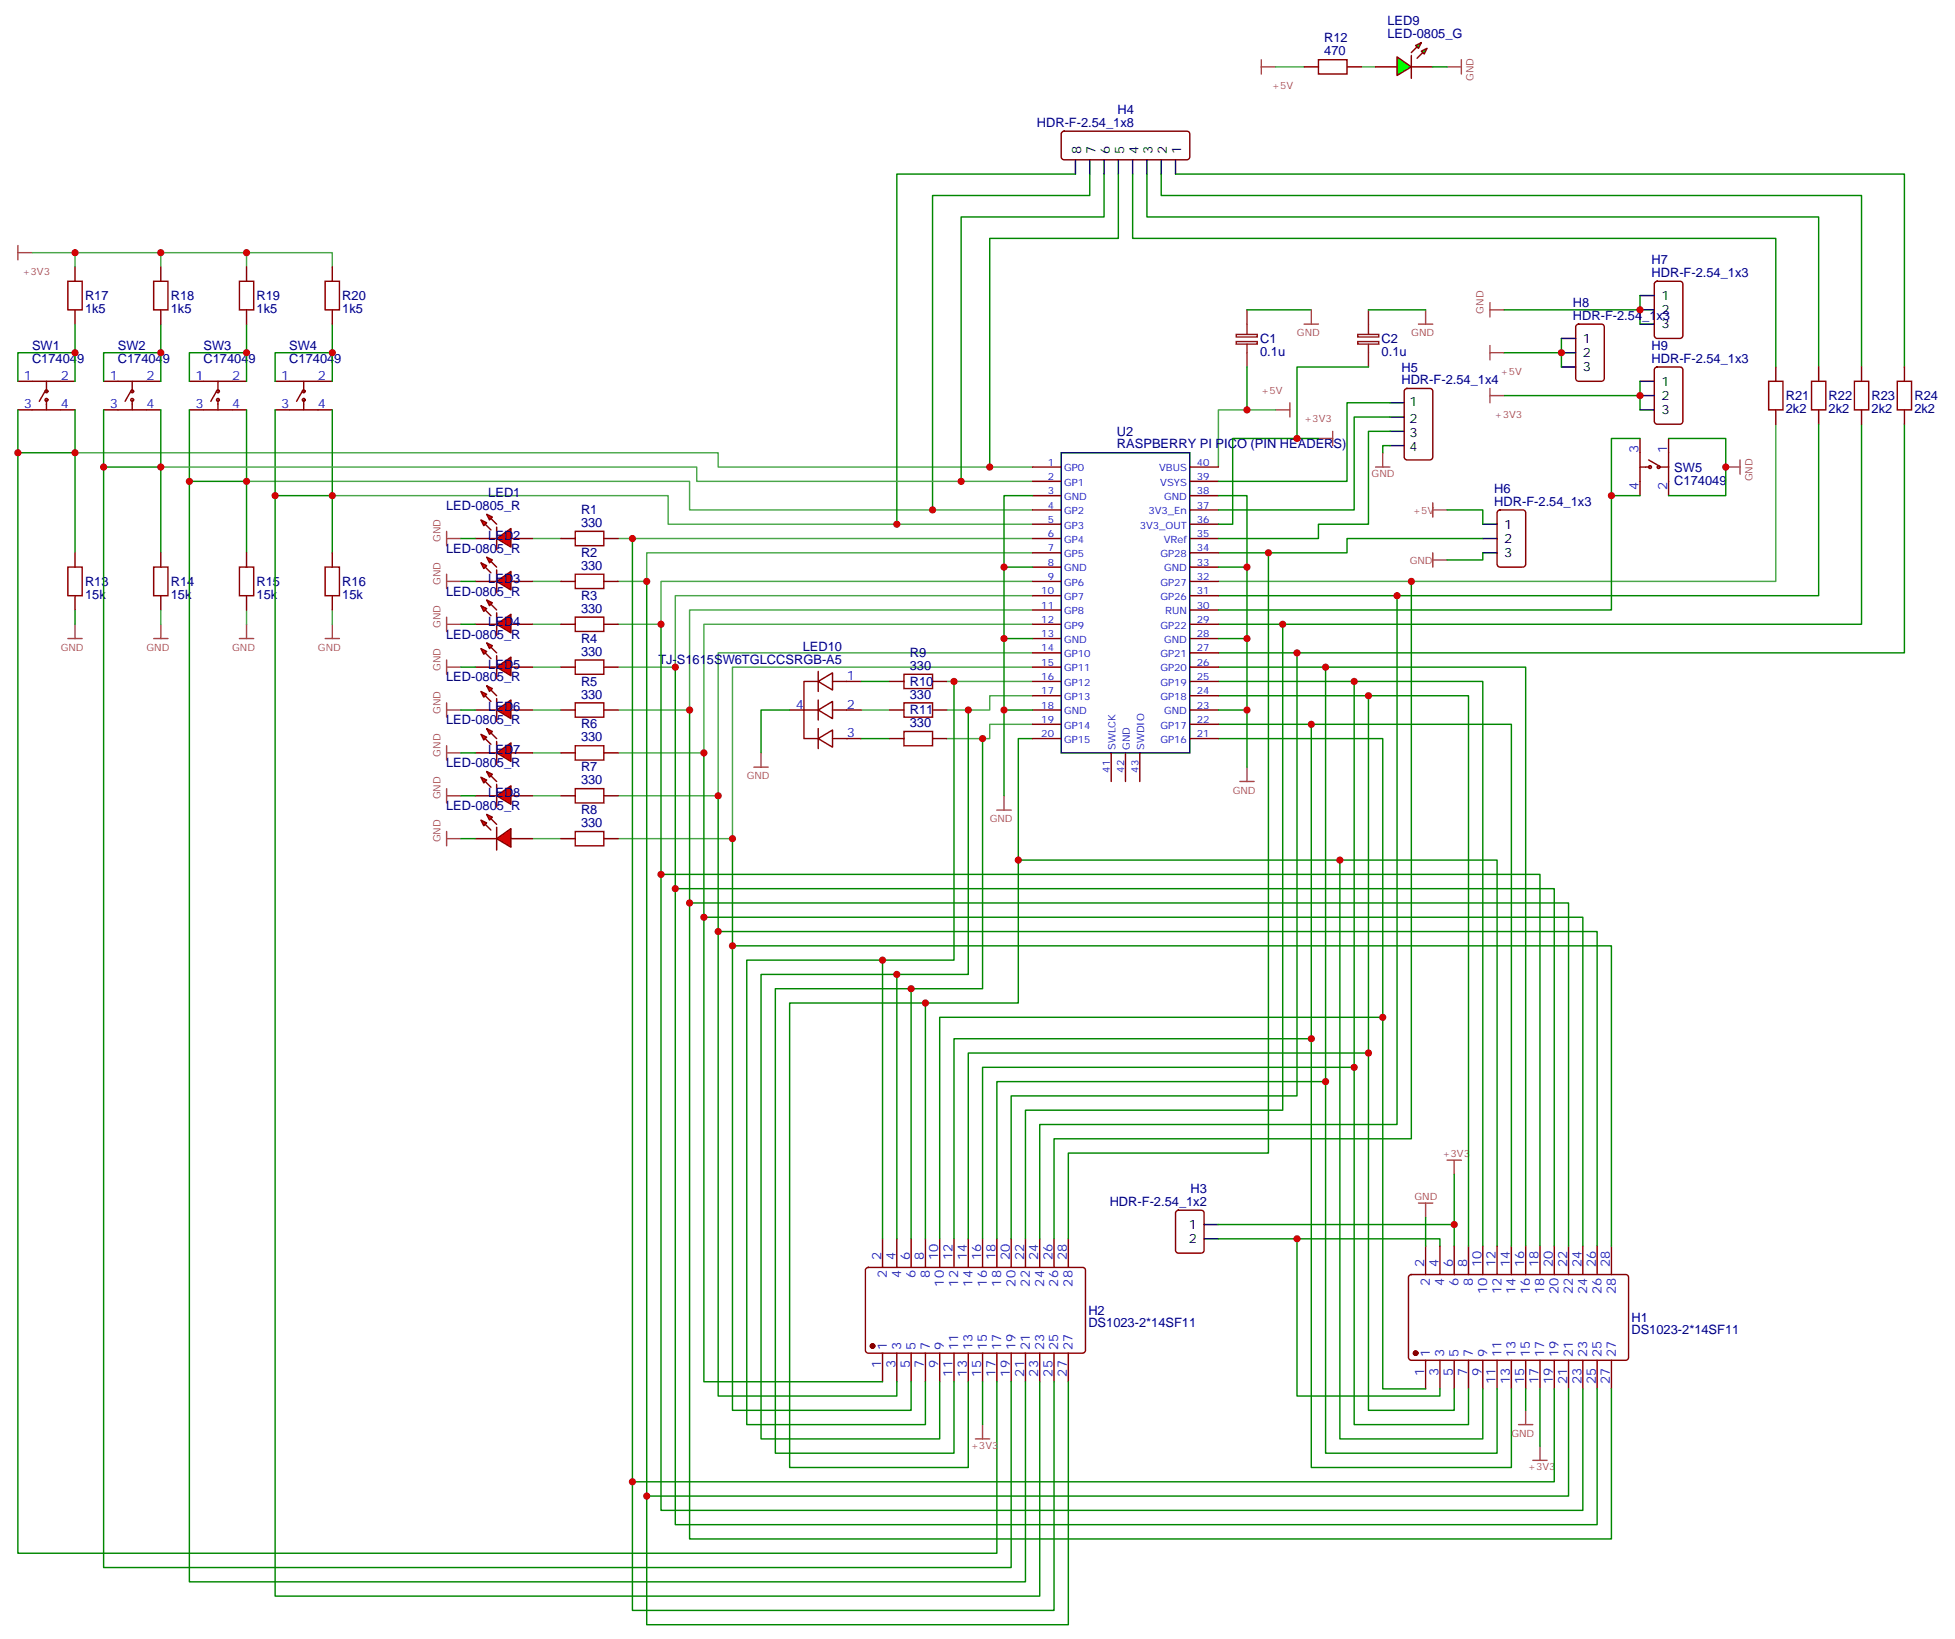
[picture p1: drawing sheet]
<svg xmlns="http://www.w3.org/2000/svg" width="483mm" height="405mm" viewBox="0 0 483 405" stroke-linecap="round" stroke-linejoin="round" font-family="sans-serif">
<g fill="none" stroke="#a64a4a" stroke-width=".35">
<path d="M311.3 16.5h3.6M311.3 14.7v3.6M357.2 16.5h3.5M360.7 14.7v3.6M4.4 62.4h3.5M4.4 60.6v3.5M367.8 76.5h3.5M367.8 74.7v3.5M318.4 99.4v3.5M367.8 85.3v3.5M367.8 95.9v3.5M367.8 87.1h3.5"/>
<path d="M367.8 97.6h3.5M314.9 101.2h3.5M325.4 108.2h3.6M329 106.5v3.5M426 115.3h3.5M429.5 113.5v3.6M110.2 132.9h3.6M110.2 131.2v3.5M353.7 125.9h3.5M353.7 124.1v3.5M353.7 136.5v3.5M353.7 138.2h3.5"/>
<path d="M16.8 157.6h3.5M18.5 154.1v3.5M37.9 157.6h3.6M39.7 154.1v3.5M59.1 157.6h3.5M60.9 154.1v3.5M80.3 157.6h3.5M82 154.1v3.5M110.2 141.7v3.6M110.2 152.3v3.6M110.2 143.5h3.6M110.2 154.1h3.6"/>
<path d="M110.2 162.9v3.5M110.2 173.5v3.5M110.2 164.7h3.6M110.2 175.3h3.6M110.2 184.1v3.5M110.2 194.7v3.5M110.2 185.8h3.6M110.2 196.4h3.6M186.1 189.4h3.5M187.9 185.8v3.6M306 192.9h3.6M307.8 189.4v3.5"/>
<path d="M110.2 205.2v3.6M110.2 207h3.6M350.1 297h3.6M351.9 297v3.5"/>
</g>
<g fill="none" stroke="#4aa64a" stroke-width=".35">
<path d="M314.9 16.5h7M336 16.5h3.5M7.9 62.4h74.1v3.5M18.5 62.4v3.5M39.7 62.4v3.5M60.9 62.4v3.5M18.5 111.8h158.8v3.5h77.6M60.9 118.8h109.3v7.1h84.7M314.9 101.2h-14.2v14.1M438.3 104.7v38.8h-137.6M82 122.3h82.9v7.1h90M131.4 132.9h7.1"/>
<path d="M152.6 132.9h102.3M254.9 136.5h-95.3v7h-7M39.7 150.6v3.5M60.9 150.6v3.5M82 150.6v3.5M131.4 143.5h7.1M131.4 154.1h7.1M254.9 143.5h-91.7v10.6h-10.6M254.9 147h-88.2v17.7h-14.1M254.9 150.6h-84.7v24.7h-17.6M254.9 154.1h-81.2v31.7h-21.1M131.4 164.7h7.1"/>
<path d="M131.4 175.3h7.1M212.5 175.3h7.1M233.7 168.2h21.2M254.9 171.7h-10.6v3.6h-10.6M254.9 178.8h-10.6v3.5h-10.6M254.9 161.1h-77.6v35.3h-24.7M254.9 164.7h-74.1v42.3h-28.2M131.4 185.8h7.1M131.4 196.4h7.1M131.4 207h7.1"/>
</g>
<g fill="none" stroke="#008700" stroke-width=".35">
<path d="M265.5 43h-44.1v86.4M269 43v5.3h-38.8v77.6M272.5 43v10.6h-35.3v65.2M276 43v15.8h-31.7v56.5M279.6 43v15.8h158.7v31.8M283.1 43v10.6h165.8v37M286.6 43v5.3h172.9v42.3M290.2 43h179.9v47.6M18.5 87.1h-14.1v7M18.5 80v14.1M39.7 87.1h-14.1v7M39.7 80v14.1"/>
<path d="M60.9 87.1h-14.2v7M60.9 80v14.1M82 87.1h-14.1v7M82 80v14.1M4.4 101.2v10.6h14.1M18.5 101.2v35.3M25.6 101.2v14.1h14.1M39.7 101.2v35.3M46.7 101.2v17.6h14.2M60.9 101.2v35.3M67.9 101.2v21.1h14.1M82 101.2v35.3"/>
<path d="M404.8 108.2h-7v14.1h7M411.9 108.2h14.1v14.1h-14.1M459.5 104.7v49.4h-158.8M470.1 104.7v56.4h-169.4M18.5 150.6v3.5M194.9 175.3h-7v10.5M212.5 168.2h7.1M212.5 182.3h7.1"/>
</g>
<g fill="none" stroke="#870000" stroke-width=".35">
<path d="M4.4 94.1h14.1M11.1 96.6l-1.4 2.5M11.5 94.1v2.5M11.5 98.7v2.5M25.6 94.1h14.1M32.3 96.6l-1.4 2.5M32.6 94.1v2.5M32.6 98.7v2.5M46.7 94.1h14.2M53.4 96.6l-1.4 2.5M53.8 94.1v2.5M53.8 98.7v2.5"/>
<path d="M67.9 94.1h14.1M74.6 96.6l-1.4 2.5M75 94.1v2.5M75 98.7v2.5M4.4 101.2h14.1M25.6 101.2h14.1M46.7 101.2h14.2M67.9 101.2h14.1M404.8 108.2v14.1M404.8 115.3h2.5M406.9 113.5l2.5 1.4M409.4 115.3h2.5"/>
<path d="M411.9 108.2v14.1M194.9 175.3h7.1M202 168.2l3.5-2.1v4.2zM202 175.3l3.5-2.2v4.3zM202 168.2h-3.6v14.1h3.6M202 165.7v5M202 172.8v4.9M202 179.8v5M205.5 175.3h7M205.5 168.2h7M202 182.3l3.5-2.1v4.2zM205.5 182.3h7"/>
<path d="M213.8 313l.5-.2h52.9a.71 .71 0 0 1 .7 .7v19.8a.76 .76 0 0 1-.7 .7h-52.9a.76 .76 0 0 1-.7-.7v-19.8zM217.8 305.8v7M221.4 305.8v7M224.9 305.8v7M228.4 305.8v7M232 305.8v7M235.5 305.8v7M239 305.8v7M242.5 305.8v7M246.1 305.8v7M249.6 305.8v7M253.1 305.8v7"/>
<path d="M256.6 305.8v7M260.2 305.8v7M263.7 305.8v7M347.9 314.8l.5-.2h52.9a.71 .71 0 0 1 .7 .7v19.8a.76 .76 0 0 1-.7 .7h-52.9a.76 .76 0 0 1-.7-.7v-19.8zM351.9 307.6v7M355.4 307.6v7M359 307.6v7M362.5 307.6v7M366 307.6v7M369.5 307.6v7M373.1 307.6v7M376.6 307.6v7"/>
<path d="M380.1 307.6v7M383.6 307.6v7M387.2 307.6v7M390.7 307.6v7M394.2 307.6v7M397.8 307.6v7M217.8 334v7.1M221.4 334v7.1M224.9 334v7.1M228.4 334v7.1M232 334v7.1M235.5 334v7.1"/>
<path d="M239 334v7.1M242.5 334v7.1M246.1 334v7.1M249.6 334v7.1M253.1 334v7.1M256.6 334v7.1M260.2 334v7.1M263.7 334v7.1M351.9 335.8v7M355.4 335.8v7M359 335.8v7M362.5 335.8v7"/>
<path d="M366 335.8v7M369.5 335.8v7M373.1 335.8v7M376.6 335.8v7M380.1 335.8v7M383.6 335.8v7M387.2 335.8v7M390.7 335.8v7M394.2 335.8v7M397.8 335.8v7"/>
<circle cx="11.5" cy="98.7" r=".35"/>
<circle cx="11.5" cy="96.6" r=".35"/>
<circle cx="32.6" cy="96.6" r=".35"/>
<circle cx="32.6" cy="98.7" r=".35"/>
<circle cx="53.8" cy="98.7" r=".35"/>
<circle cx="53.8" cy="96.6" r=".35"/>
<circle cx="75" cy="98.7" r=".35"/>
<circle cx="75" cy="96.6" r=".35"/>
<circle cx="407.3" cy="115.3" r=".35"/>
<circle cx="409.4" cy="115.3" r=".35"/>
</g>
<g fill="#870000" stroke="#870000" stroke-width=".35">
<circle cx="349.4" cy="334" r=".53"/>
<circle cx="215.4" cy="332.2" r=".53"/>
</g>
<g fill="#f00" stroke="#870000" stroke-width=".35">
<path d="M122.6 132.9l3.5-2.4v4.5z"/>
<path d="M122.6 130.1v5.6z"/>
</g>
<g fill="#870000" stroke="#870000" stroke-width=".35">
<path d="M121.2 128l1.4 1.4z"/>
<path d="M119.8 129.4l1.4 1.4z"/>
</g>
<g fill="#f00" stroke="#870000" stroke-width=".35">
<path d="M120.1 126.9l1.4 .7-.7 .7z"/>
<path d="M118.7 128.3l1.4 .7-.7 .8z"/>
</g>
<path d="M117.3 132.9h5.3M126.1 132.9h5.3" fill="none" stroke="#870000" stroke-width=".35"/>
<g fill="#f00" stroke="#870000" stroke-width=".35">
<path d="M122.6 143.5l3.5-2.5v4.6z"/>
<path d="M122.6 140.7v5.6z"/>
</g>
<g fill="#870000" stroke="#870000" stroke-width=".35">
<path d="M121.2 138.6l1.4 1.4z"/>
<path d="M119.8 140l1.4 1.4z"/>
</g>
<g fill="#f00" stroke="#870000" stroke-width=".35">
<path d="M120.1 137.5l1.4 .7-.7 .7z"/>
<path d="M118.7 138.9l1.4 .7-.7 .7z"/>
</g>
<path d="M117.3 143.5h5.3M126.1 143.5h5.3" fill="none" stroke="#870000" stroke-width=".35"/>
<g fill="#f00" stroke="#870000" stroke-width=".35">
<path d="M122.6 154.1l3.5-2.5v4.6z"/>
<path d="M122.6 151.3v5.6z"/>
</g>
<g fill="#870000" stroke="#870000" stroke-width=".35">
<path d="M121.2 149.2l1.4 1.4z"/>
<path d="M119.8 150.6l1.4 1.4z"/>
</g>
<g fill="#f00" stroke="#870000" stroke-width=".35">
<path d="M120.1 148.1l1.4 .7-.7 .7z"/>
<path d="M118.7 149.5l1.4 .7-.7 .7z"/>
</g>
<path d="M117.3 154.1h5.3M126.1 154.1h5.3" fill="none" stroke="#870000" stroke-width=".35"/>
<g fill="#f00" stroke="#870000" stroke-width=".35">
<path d="M122.6 164.7l3.5-2.5v4.6z"/>
<path d="M122.6 161.9v5.6z"/>
</g>
<g fill="#870000" stroke="#870000" stroke-width=".35">
<path d="M121.2 159.7l1.4 1.4z"/>
<path d="M119.8 161.1l1.4 1.5z"/>
</g>
<g fill="#f00" stroke="#870000" stroke-width=".35">
<path d="M120.1 158.7l1.4 .7-.7 .7z"/>
<path d="M118.7 160.1l1.4 .7-.7 .7z"/>
</g>
<path d="M117.3 164.7h5.3M126.1 164.7h5.3" fill="none" stroke="#870000" stroke-width=".35"/>
<g fill="#f00" stroke="#870000" stroke-width=".35">
<path d="M122.6 175.3l3.5-2.5v4.6z"/>
<path d="M122.6 172.4v5.7z"/>
</g>
<g fill="#870000" stroke="#870000" stroke-width=".35">
<path d="M121.2 170.3l1.4 1.4z"/>
<path d="M119.8 171.7l1.4 1.4z"/>
</g>
<g fill="#f00" stroke="#870000" stroke-width=".35">
<path d="M120.1 169.3l1.4 .7-.7 .7z"/>
<path d="M118.7 170.7l1.4 .7-.7 .7z"/>
</g>
<path d="M117.3 175.3h5.3M126.1 175.3h5.3" fill="none" stroke="#870000" stroke-width=".35"/>
<g fill="#f00" stroke="#870000" stroke-width=".35">
<path d="M122.6 185.8l3.5-2.4v4.6z"/>
<path d="M122.6 183v5.7z"/>
</g>
<g fill="#870000" stroke="#870000" stroke-width=".35">
<path d="M121.2 180.9l1.4 1.4z"/>
<path d="M119.8 182.3l1.4 1.4z"/>
</g>
<g fill="#f00" stroke="#870000" stroke-width=".35">
<path d="M120.1 179.8l1.4 .8-.7 .7z"/>
<path d="M118.7 181.3l1.4 .7-.7 .7z"/>
</g>
<path d="M117.3 185.8h5.3M126.1 185.8h5.3" fill="none" stroke="#870000" stroke-width=".35"/>
<g fill="#f00" stroke="#870000" stroke-width=".35">
<path d="M122.6 196.4l3.5-2.4v4.5z"/>
<path d="M122.6 193.6v5.6z"/>
</g>
<g fill="#870000" stroke="#870000" stroke-width=".35">
<path d="M121.2 191.5l1.4 1.4z"/>
<path d="M119.8 192.9l1.4 1.4z"/>
</g>
<g fill="#f00" stroke="#870000" stroke-width=".35">
<path d="M120.1 190.4l1.4 .7-.7 .7z"/>
<path d="M118.7 191.8l1.4 .7-.7 .8z"/>
</g>
<path d="M117.3 196.4h5.3M126.1 196.4h5.3" fill="none" stroke="#870000" stroke-width=".35"/>
<g fill="#f00" stroke="#870000" stroke-width=".35">
<path d="M122.6 207l3.5-2.5v4.6z"/>
<path d="M122.6 204.2v5.6z"/>
</g>
<g fill="#870000" stroke="#870000" stroke-width=".35">
<path d="M121.2 202.1l1.4 1.4z"/>
<path d="M119.8 203.5l1.4 1.4z"/>
</g>
<g fill="#f00" stroke="#870000" stroke-width=".35">
<path d="M120.1 201l1.4 .7-.7 .7z"/>
<path d="M118.7 202.4l1.4 .7-.7 .7z"/>
</g>
<path d="M339.5 16.5h5.3M348.4 16.5h5.3M117.3 207h5.3M126.1 207h5.3" fill="none" stroke="#870000" stroke-width=".35"/>
<g fill="#0f0" stroke="#870000" stroke-width=".35">
<path d="M350.8 12.6l1.4-.7-.7 1.4z"/>
<path d="M349.4 11.2l1.4-.7-.7 1.4z"/>
</g>
<g fill="#870000" stroke="#870000" stroke-width=".35">
<path d="M351.2 13l-1.4 1.4z"/>
<path d="M348.4 13l1.4-1.4z"/>
</g>
<path d="M348.4 13.7v5.6z" fill="#f00" stroke="#870000" stroke-width=".35"/>
<path d="M344.8 14l3.6 2.5-3.6 2.1z" fill="#0f0" stroke="#870000" stroke-width=".35"/>
<path d="M39.7 115.3h132.3v3.5h82.9" fill="none" stroke="#4aa64a" stroke-width=".35"/>
<g fill="none" stroke="#008700" stroke-width=".35">
<path d="M353.7 16.5h3.5M307.8 76.5h15.9M337.8 76.5h14.1M371.3 76.5h33.5M404.8 73v7M307.8 90.6v10.6M337.8 90.6h-17.7v17.6M343.1 99.4h-10.6v19.4h-31.8M371.3 87.1h14.1M371.3 97.6h33.5M385.4 83.5v7.1M404.8 94.1v7.1"/>
<path d="M4.4 111.8v271.6h241.7v-42.3M25.6 115.3v271.6h224v-45.8M46.7 118.8v271.7h206.4v-49.4M325.4 108.2h-21.1v21.2h-3.6M343.1 110h-1.8v1.8M343.1 102.9h-8.8v23h-33.6M343.1 106.5h-5.3v22.9h-12.4v3.5h-24.7M448.9 104.7v42.3h-148.2M67.9 122.3v271.7h188.7v-52.9M113.8 132.9h3.5M156.1 132.9v232.9h227.5v-23M247.8 140h7.1"/>
<path d="M254.9 122.3h-7.1v74.1M300.7 122.3h7.1v67.1M300.7 140h7.1M313.1 136.5v148.1h-49.4v21.2M357.2 125.9h8.8v3.5M366 136.5v1.7h-8.8M366 132.9h-33.5v3.6h-31.8M397.8 122.3v28.3h-97.1M113.8 143.5h3.5M113.8 154.1h3.5M159.6 143.5v225.8h227.6v-26.5M163.2 154.1v218.7h227.5v-30"/>
<path d="M247.8 157.6h7.1M300.7 157.6h7.1M316.6 154.1v119.9h-63.5v31.8M344.8 147v130.6h-88.2v28.2M348.4 143.5v137.6h-88.2v24.7M113.8 164.7h3.5M113.8 175.3h3.5M166.7 164.7v211.6h227.5v-33.5M170.2 175.3v204.6h227.6v-37.1M235.5 168.2v68.8h-51.2v114.6h44.1v-10.5M239 175.3v65.2h-51.1v114.7h44.1v-14.1M247.8 175.3h7.1"/>
<path d="M300.7 171.7h37.1v176.4h21.2v-5.3M300.7 164.7h26.5v194h42.3v-15.9M300.7 168.2h33.6v183.4h28.2v-8.8M300.7 178.8h23v183.4h49.4v-19.4M300.7 175.3h7.1M320.1 161.1v109.4h-70.5v35.3M323.7 178.8h49.4v128.8M327.2 164.7h49.4v142.9M334.3 168.2h31.7v139.4M337.8 171.7h24.7v135.9M113.8 185.8h3.5M113.8 196.4h3.5"/>
<path d="M173.7 185.8v40.6h217v81.2M177.3 196.4v33.5h216.9v77.7M242.5 182.3v61.8h-51.1v114.6h44.1v-17.6M254.9 182.3h-3.5v30h79.3v142.9h35.3v-12.4M300.7 182.3h40.6v160.5h10.6M113.8 207h3.5M163.2 215.8h216.9v91.8M166.7 219.4h216.9v88.2M180.8 207v26.5h217v74.1M251.4 212.3v35.3h-56.5v114.6h44.1v-21.1M330.7 212.3h38.8v95.3M170.2 222.9h217v84.7"/>
<path d="M173.7 226.4v114.7h44.1M177.3 229.9v114.7h44.1v-3.5M180.8 233.5v114.6h44.1v-7M217.8 237v68.8M221.4 240.5v65.3M224.9 244.1v61.7M228.4 247.6v58.2M323.7 256.4h-88.2v49.4M337.8 259.9h-98.8v45.9M341.3 251.1h-109.3v54.7M327.2 267h-81.1v38.8M334.3 263.5h-91.8v42.3"/>
<path d="M359 289.9v17.7M300.7 305.8h54.7v1.8M300.7 302.3h58.3M320.1 305.8v38.8h35.3v-1.8M351.9 300.5v7.1M242.5 341.1v10.5M260.2 341.1v56.4h-104.1v-31.7M263.7 341.1v59.9h-104.1v-31.7M376.6 342.8v5.3M380.1 342.8v14.1"/>
</g>
<g fill="none" stroke="#a10000" stroke-width=".35">
<path d="M325.4 14.7h7.1v3.6h-7.1zM16.8 69.4h3.5v7.1h-3.5zM37.9 69.4h3.6v7.1h-3.6zM59.1 69.4h3.5v7.1h-3.5zM80.3 69.4h3.5v7.1h-3.5zM436.6 94.1h3.5v7.1h-3.5zM447.1 94.1h3.6v7.1h-3.6zM457.7 94.1h3.6v7.1h-3.6zM468.3 94.1h3.5v7.1h-3.5zM16.8 140h3.5v7h-3.5zM37.9 140h3.6v7h-3.6zM59.1 140h3.5v7h-3.5z"/>
<path d="M80.3 140h3.5v7h-3.5zM142 131.2h7v3.5h-7zM142 141.7h7v3.6h-7zM142 152.3h7v3.6h-7zM142 162.9h7v3.5h-7zM142 173.5h7v3.5h-7zM223.1 166.4h7.1v3.6h-7.1zM223.1 173.5h7.1v3.5h-7.1zM142 184.1h7v3.5h-7zM142 194.7h7v3.5h-7zM223.1 180.6h7.1v3.5h-7.1zM142 205.2h7v3.6h-7z"/>
</g>
<g fill="none" stroke="#870000" stroke-width=".35">
<path d="M321.9 16.5h3.5M332.5 16.5h3.5M262.2 32.6l.4-.2h30.4a.71 .71 0 0 1 .7 .7v5.6a.76 .76 0 0 1-.7 .7h-30.4a.76 .76 0 0 1-.7-.7v-5.6zM18.5 65.9v3.5M18.5 76.5v3.5M39.7 65.9v3.5M39.7 76.5v3.5M60.9 65.9v3.5M60.9 76.5v3.5M82 65.9v3.5M82 76.5v3.5M408.6 69.6l.4-.2h5.7a.71 .71 0 0 1 .7 .7v12.7a.76 .76 0 0 1-.7 .7h-5.7a.76 .76 0 0 1-.7-.7v-12.7z"/>
<path d="M346.8 96.1l.5-.2h5.7a.71 .71 0 0 1 .7 .7v16.2a.76 .76 0 0 1-.7 .7h-5.7a.76 .76 0 0 1-.7-.7v-16.2zM389.2 80.2l.4-.2h5.7a.71 .71 0 0 1 .7 .7v12.7a.76 .76 0 0 1-.7 .7h-5.7a.76 .76 0 0 1-.7-.7v-12.7zM408.6 90.8l.4-.2h5.7a.71 .71 0 0 1 .7 .7v12.7a.76 .76 0 0 1-.7 .7h-5.7a.76 .76 0 0 1-.7-.7v-12.7zM438.3 90.6v3.5M448.9 90.6v3.5M459.5 90.6v3.5M470.1 90.6v3.5M254.9 115.3h7M254.9 118.8h7M293.7 115.3h7M293.7 118.8h7M438.3 101.2v3.5"/>
<path d="M448.9 101.2v3.5M459.5 101.2v3.5M470.1 101.2v3.5M18.5 136.5v3.5M39.7 136.5v3.5M60.9 136.5v3.5M82 136.5v3.5M138.5 132.9h3.5M149 132.9h3.6M254.9 132.9h7M254.9 122.3h7M254.9 125.9h7"/>
<path d="M254.9 129.4h7M254.9 136.5h7M254.9 140h7M293.7 132.9h7M293.7 122.3h7M293.7 125.9h7M293.7 129.4h7M293.7 136.5h7M293.7 140h7M369.8 126.1l.4-.2h5.7a.71 .71 0 0 1 .7 .7v12.7a.76 .76 0 0 1-.7 .7h-5.7a.76 .76 0 0 1-.7-.7v-12.7zM18.5 147v3.6M39.7 147v3.6"/>
<path d="M60.9 147v3.6M82 147v3.6M138.5 143.5h3.5M138.5 154.1h3.5M149 143.5h3.6M149 154.1h3.6M254.9 143.5h7M254.9 154.1h7M254.9 147h7M254.9 150.6h7M254.9 157.6h7M293.7 143.5h7"/>
<path d="M293.7 154.1h7M293.7 147h7M293.7 150.6h7M293.7 157.6h7M138.5 164.7h3.5M138.5 175.3h3.5M149 164.7h3.6M149 175.3h3.6M219.6 175.3h3.5M219.6 168.2h3.5M230.2 175.3h3.5M230.2 168.2h3.5"/>
<path d="M254.9 164.7h7M254.9 175.3h7M254.9 168.2h7M254.9 161.1h7M254.9 171.7h7M254.9 178.8h7M293.7 164.7h7M293.7 175.3h7M293.7 168.2h7M293.7 161.1h7M293.7 171.7h7M293.7 178.8h7"/>
<path d="M138.5 185.8h3.5M138.5 196.4h3.5M149 185.8h3.6M149 196.4h3.6M219.6 182.3h3.5M230.2 182.3h3.5M254.9 182.3h7M274.3 185.8v7.1M277.8 185.8v7.1M281.3 185.8v7.1M293.7 182.3h7M138.5 207h3.5"/>
<path d="M149 207h3.6M290.4 298.9l.5-.2h5.6a.71 .71 0 0 1 .7 .7v9.2a.76 .76 0 0 1-.7 .7h-5.6a.76 .76 0 0 1-.7-.7v-9.2z"/>
</g>
<path d="M307.8 76.5v6M337.8 76.5v6M305.2 82.6h5.1v.6h-5.1zM305.2 84.3h5.1v.6h-5.1zM307.8 84.9v5.7M335.1 82.6h5.2v.6h-5.2zM335.1 84.3h5.2v.6h-5.2zM337.8 84.9v5.7" fill="none" stroke="#8c2424" stroke-width=".35"/>
<g fill="none" stroke="#a64a4a" stroke-width=".35">
<path d="M323.7 76.5v3.5M351.9 76.5v3.5M321.9 80h3.5M350.1 80h3.6M339.5 115.3h3.6M341.3 111.8v3.5M246.1 200h3.5M247.8 196.4v3.6M357.2 286.4h3.5M359 286.4v3.5M240.8 355.2h3.5M242.5 351.6v3.6"/>
<path d="M374.8 351.6h3.6M376.6 348.1v3.5M380.1 356.9v3.6M378.4 360.5h3.5"/>
</g>
<g fill="none" stroke="#000" stroke-width=".35">
<path d="M265.5 39.4v3.6M269 39.4v3.6M272.5 39.4v3.6M276 39.4v3.6M279.6 39.4v3.6M283.1 39.4v3.6M286.6 39.4v3.6M290.2 39.4v3.6M404.8 73h3.5M404.8 76.5h3.5M343.1 99.4h3.5M385.4 90.6h3.5"/>
<path d="M385.4 83.5h3.5M385.4 87.1h3.5M404.8 80h3.5M404.8 94.1h3.5M404.8 97.6h3.5M261.9 111.8h31.8v74h-31.8zM343.1 102.9h3.5M343.1 106.5h3.5M343.1 110h3.5M404.8 101.2h3.5M366 136.5h3.5M366 129.4h3.5"/>
<path d="M366 132.9h3.5M297.2 302.3h3.5M297.2 305.8h3.5"/>
</g>
<g fill="#c00">
<circle cx="18.5" cy="62.4" r=".88"/>
<circle cx="39.7" cy="62.4" r=".88"/>
<circle cx="60.9" cy="62.4" r=".88"/>
<circle cx="244.3" cy="115.3" r=".88"/>
<circle cx="237.2" cy="118.8" r=".88"/>
<circle cx="230.2" cy="125.9" r=".88"/>
<circle cx="221.4" cy="129.4" r=".88"/>
<circle cx="18.5" cy="87.1" r=".88"/>
<circle cx="39.7" cy="87.1" r=".88"/>
<circle cx="60.9" cy="87.1" r=".88"/>
<circle cx="82" cy="87.1" r=".88"/>
<circle cx="18.5" cy="111.8" r=".88"/>
<circle cx="39.7" cy="115.3" r=".88"/>
<circle cx="60.9" cy="118.8" r=".88"/>
<circle cx="82" cy="122.3" r=".88"/>
<circle cx="426" cy="115.3" r=".88"/>
<circle cx="307.8" cy="101.2" r=".88"/>
<circle cx="404.8" cy="76.5" r=".88"/>
<circle cx="404.8" cy="97.6" r=".88"/>
<circle cx="385.4" cy="87.1" r=".88"/>
<circle cx="156.1" cy="132.9" r=".88"/>
<circle cx="159.6" cy="143.5" r=".88"/>
<circle cx="163.2" cy="154.1" r=".88"/>
<circle cx="166.7" cy="164.7" r=".88"/>
<circle cx="170.2" cy="175.3" r=".88"/>
<circle cx="337.8" cy="171.7" r=".88"/>
<circle cx="334.3" cy="168.2" r=".88"/>
<circle cx="330.7" cy="212.3" r=".88"/>
<circle cx="323.7" cy="178.8" r=".88"/>
<circle cx="327.2" cy="164.7" r=".88"/>
<circle cx="163.2" cy="215.8" r=".88"/>
<circle cx="166.7" cy="219.4" r=".88"/>
<circle cx="170.2" cy="222.9" r=".88"/>
<circle cx="173.7" cy="185.8" r=".88"/>
<circle cx="177.3" cy="196.4" r=".88"/>
<circle cx="180.8" cy="207" r=".88"/>
<circle cx="173.7" cy="226.4" r=".88"/>
<circle cx="177.3" cy="229.9" r=".88"/>
<circle cx="180.8" cy="233.5" r=".88"/>
<circle cx="235.5" cy="168.2" r=".88"/>
<circle cx="239" cy="175.3" r=".88"/>
<circle cx="242.5" cy="182.3" r=".88"/>
<circle cx="251.4" cy="212.3" r=".88"/>
<circle cx="4.4" cy="111.8" r=".88"/>
<circle cx="25.6" cy="115.3" r=".88"/>
<circle cx="46.7" cy="118.8" r=".88"/>
<circle cx="67.9" cy="122.3" r=".88"/>
<circle cx="156.1" cy="365.8" r=".88"/>
<circle cx="159.6" cy="369.3" r=".88"/>
<circle cx="217.8" cy="237" r=".88"/>
<circle cx="221.4" cy="240.5" r=".88"/>
<circle cx="224.9" cy="244.1" r=".88"/>
<circle cx="228.4" cy="247.6" r=".88"/>
<circle cx="341.3" cy="251.1" r=".88"/>
<circle cx="323.7" cy="256.4" r=".88"/>
<circle cx="337.8" cy="259.9" r=".88"/>
<circle cx="334.3" cy="263.5" r=".88"/>
<circle cx="327.2" cy="267" r=".88"/>
<circle cx="320.1" cy="161.1" r=".88"/>
<circle cx="316.6" cy="154.1" r=".88"/>
<circle cx="344.8" cy="147" r=".88"/>
<circle cx="348.4" cy="143.5" r=".88"/>
<circle cx="313.1" cy="136.5" r=".88"/>
<circle cx="359" cy="302.3" r=".88"/>
<circle cx="320.1" cy="305.8" r=".88"/>
<circle cx="320.1" cy="108.2" r=".88"/>
<circle cx="397.8" cy="122.3" r=".88"/>
<circle cx="307.8" cy="140" r=".88"/>
<circle cx="307.8" cy="157.6" r=".88"/>
<circle cx="307.8" cy="175.3" r=".88"/>
<circle cx="247.8" cy="140" r=".88"/>
<circle cx="247.8" cy="157.6" r=".88"/>
<circle cx="247.8" cy="175.3" r=".88"/>
</g>
<g font-size="3.2" fill="#000080">
<text x="326.9" y="10.5">R12</text>
<text x="342.5" y="9.5">LED-0805_G</text>
<text x="342.5" y="6.3">LED9</text>
<text x="326.9" y="13.7">470</text>
<text x="275.9" y="28.2">H4</text>
<text x="255.9" y="31.3">HDR-F-2.54_1x8</text>
<text x="407.6" y="65.1">H7</text>
<text x="407.6" y="68.4">HDR-F-2.54_1x3</text>
<text x="21" y="77.3">1k5</text>
<text x="21" y="74.1">R17</text>
<text x="42.2" y="77.3">1k5</text>
<text x="42.2" y="74.1">R18</text>
<text x="63.3" y="77.3">1k5</text>
<text x="63.3" y="74.1">R19</text>
<text x="84.5" y="77.3">1k5</text>
<text x="84.5" y="74.1">R20</text>
<text x="388.2" y="75.7">H8</text>
<text x="388.2" y="79">HDR-F-2.54_1x3</text>
<text x="7.9" y="89.7">C174049</text>
<text x="7.9" y="86.5">SW1</text>
<text x="29.1" y="89.7">C174049</text>
<text x="29.1" y="86.5">SW2</text>
<text x="50.2" y="89.7">C174049</text>
<text x="50.2" y="86.5">SW3</text>
<text x="71.4" y="89.7">C174049</text>
<text x="71.4" y="86.5">SW4</text>
<text x="311" y="87.8">0.1u</text>
<text x="311" y="84.6">C1</text>
<text x="341" y="87.9">0.1u</text>
<text x="341" y="84.7">C2</text>
<text x="407.6" y="89.5">HDR-F-2.54_1x3</text>
<text x="407.6" y="86.3">H9</text>
<text x="345.9" y="94.8">HDR-F-2.54_1x4</text>
<text x="345.9" y="91.7">H5</text>
<text x="440.8" y="101.9">2k2</text>
<text x="440.8" y="98.7">R21</text>
<text x="451.4" y="101.9">2k2</text>
<text x="451.4" y="98.7">R22</text>
<text x="462" y="101.9">2k2</text>
<text x="462" y="98.7">R23</text>
<text x="472.5" y="101.9">2k2</text>
<text x="472.5" y="98.7">R24</text>
<text x="275.7" y="107.5">U2</text>
<text x="275.7" y="110.7">RASPBERRY PI PICO (PIN HEADERS)</text>
<text x="413.3" y="119.6">C174049</text>
<text x="413.3" y="116.4">SW5</text>
<text x="110.1" y="125.9">LED-0805_R</text>
<text x="120.5" y="122.7">LED1</text>
<text x="368.8" y="124.8">HDR-F-2.54_1x3</text>
<text x="368.8" y="121.7">H6</text>
<text x="143.4" y="130.1">330</text>
<text x="143.4" y="126.9">R1</text>
<text x="110.1" y="136.5">LED-0805_R</text>
<text x="120.5" y="133.3">LED2</text>
<text x="143.4" y="137.5">R2</text>
<text x="120.5" y="143.9">LED3</text>
<text x="143.4" y="140.7">330</text>
<text x="21" y="147.9">15k</text>
<text x="21" y="144.6">R13</text>
<text x="42.2" y="147.9">15k</text>
<text x="42.2" y="144.6">R14</text>
<text x="63.3" y="147.9">15k</text>
<text x="63.3" y="144.6">R15</text>
<text x="84.5" y="147.9">15k</text>
<text x="84.5" y="144.6">R16</text>
<text x="110.1" y="147">LED-0805_R</text>
<text x="143.4" y="148">R3</text>
<text x="120.5" y="154.4">LED4</text>
<text x="143.4" y="151.3">330</text>
<text x="110.1" y="157.6">LED-0805_R</text>
<text x="143.4" y="161.9">330</text>
<text x="143.4" y="158.6">R4</text>
<text x="198.1" y="160.8">LED10</text>
<text x="120.5" y="165">LED5</text>
<text x="162.5" y="164">TJ-S1615SW6TGLCCSRGB-A5</text>
<text x="224.6" y="165.4">330</text>
<text x="224.6" y="162.2">R9</text>
<text x="110.1" y="168.2">LED-0805_R</text>
<text x="143.4" y="172.4">330</text>
<text x="143.4" y="169.2">R5</text>
<text x="224.6" y="172.4">330</text>
<text x="224.6" y="169.2">R10</text>
<text x="110.1" y="178.8">LED-0805_R</text>
<text x="120.5" y="175.6">LED6</text>
<text x="143.4" y="179.8">R6</text>
<text x="224.6" y="179.5">330</text>
<text x="224.6" y="176.3">R11</text>
<text x="143.4" y="183">330</text>
<text x="110.1" y="189.4">LED-0805_R</text>
<text x="120.5" y="186.2">LED7</text>
<text x="143.4" y="190.4">R7</text>
<text x="120.5" y="196.8">LED8</text>
<text x="143.4" y="193.6">330</text>
<text x="110.1" y="200">LED-0805_R</text>
<text x="143.4" y="201">R8</text>
<text x="143.4" y="204.2">330</text>
<text x="273.9" y="297.7">HDR-F-2.54_1x2</text>
<text x="293.8" y="294.4">H3</text>
<text x="268.6" y="327.5">DS1023-2*14SF11</text>
<text x="268.6" y="324.6">H2</text>
<text x="402.7" y="329.3">DS1023-2*14SF11</text>
<text x="402.7" y="326.4">H1</text>
</g>
<g font-size="3.2">
<text x="266.9" y="38.1" transform="rotate(-90 266.9 38.1)">8</text>
<text x="270.4" y="38.1" transform="rotate(-90 270.4 38.1)">7</text>
<text x="273.9" y="38.1" transform="rotate(-90 273.9 38.1)">6</text>
<text x="277.5" y="38.1" transform="rotate(-90 277.5 38.1)">5</text>
<text x="281" y="38.1" transform="rotate(-90 281 38.1)">4</text>
<text x="284.5" y="38.1" transform="rotate(-90 284.5 38.1)">3</text>
<text x="288" y="38.1" transform="rotate(-90 288 38.1)">2</text>
<text x="291.6" y="38.1" transform="rotate(-90 291.6 38.1)">1</text>
<text x="410.1" y="74">1</text>
<text x="410.1" y="77.5">2</text>
<text x="410.1" y="81.1">3</text>
<text x="390.7" y="84.6">1</text>
<text x="390.7" y="88.1">2</text>
<text x="390.7" y="91.7">3</text>
<text x="410.1" y="95.2">1</text>
<text x="347.9" y="100.1">1</text>
<text x="410.1" y="98.7">2</text>
<text x="347.9" y="104.4">2</text>
<text x="347.9" y="107.9">3</text>
<text x="410.1" y="102.2">3</text>
<text x="347.9" y="111.4">4</text>
<text x="371.3" y="130.5">1</text>
<text x="371.3" y="137.5">3</text>
<text x="371.3" y="134">2</text>
<text x="293.4" y="303.3">1</text>
<text x="293.4" y="306.8">2</text>
</g>
<g font-size="3.2" fill="#00f">
<text x="5.9" y="93.8">1</text>
<text x="15" y="93.8">2</text>
<text x="27.1" y="93.8">1</text>
<text x="36.2" y="93.8">2</text>
<text x="48.3" y="93.8">1</text>
<text x="57.3" y="93.8">2</text>
<text x="69.4" y="93.8">1</text>
<text x="78.5" y="93.8">2</text>
<text x="5.9" y="100.8">3</text>
<text x="15" y="100.8">4</text>
<text x="27.1" y="100.8">3</text>
<text x="36.2" y="100.8">4</text>
<text x="48.3" y="100.8">3</text>
<text x="57.3" y="100.8">4</text>
<text x="69.4" y="100.8">3</text>
<text x="78.5" y="100.8">4</text>
<text x="404.5" y="111.8" transform="rotate(-90 404.5 111.8)">3</text>
<text x="411.5" y="111.8" transform="rotate(-90 411.5 111.8)">1</text>
<text x="404.5" y="120.8" transform="rotate(-90 404.5 120.8)">4</text>
<text x="411.5" y="120.8" transform="rotate(-90 411.5 120.8)">2</text>
<text x="209" y="167.9">1</text>
<text x="196.4" y="174.9">4</text>
<text x="209" y="174.9">2</text>
<text x="209" y="182">3</text>
<text x="217.5" y="311.1" transform="rotate(-90 217.5 311.1)">2</text>
<text x="221" y="311.1" transform="rotate(-90 221 311.1)">4</text>
<text x="224.5" y="311.1" transform="rotate(-90 224.5 311.1)">6</text>
<text x="228.1" y="311.1" transform="rotate(-90 228.1 311.1)">8</text>
<text x="231.6" y="311.1" transform="rotate(-90 231.6 311.1)">10</text>
<text x="235.1" y="311.1" transform="rotate(-90 235.1 311.1)">12</text>
<text x="238.7" y="311.1" transform="rotate(-90 238.7 311.1)">14</text>
<text x="242.2" y="311.1" transform="rotate(-90 242.2 311.1)">16</text>
<text x="245.7" y="311.1" transform="rotate(-90 245.7 311.1)">18</text>
<text x="249.2" y="311.1" transform="rotate(-90 249.2 311.1)">20</text>
<text x="252.8" y="311.1" transform="rotate(-90 252.8 311.1)">22</text>
<text x="256.3" y="311.1" transform="rotate(-90 256.3 311.1)">24</text>
<text x="259.8" y="311.1" transform="rotate(-90 259.8 311.1)">26</text>
<text x="263.3" y="311.1" transform="rotate(-90 263.3 311.1)">28</text>
<text x="218.9" y="315.6" transform="rotate(-90 218.9 315.6)">2</text>
<text x="222.4" y="315.6" transform="rotate(-90 222.4 315.6)">4</text>
<text x="226" y="315.6" transform="rotate(-90 226 315.6)">6</text>
<text x="229.5" y="315.6" transform="rotate(-90 229.5 315.6)">8</text>
<text x="233" y="317.6" transform="rotate(-90 233 317.6)">10</text>
<text x="236.5" y="317.6" transform="rotate(-90 236.5 317.6)">12</text>
<text x="240.1" y="317.6" transform="rotate(-90 240.1 317.6)">14</text>
<text x="243.6" y="317.6" transform="rotate(-90 243.6 317.6)">16</text>
<text x="247.1" y="317.6" transform="rotate(-90 247.1 317.6)">18</text>
<text x="250.6" y="317.6" transform="rotate(-90 250.6 317.6)">20</text>
<text x="254.2" y="317.6" transform="rotate(-90 254.2 317.6)">22</text>
<text x="257.7" y="317.6" transform="rotate(-90 257.7 317.6)">24</text>
<text x="261.2" y="317.6" transform="rotate(-90 261.2 317.6)">26</text>
<text x="264.8" y="317.6" transform="rotate(-90 264.8 317.6)">28</text>
<text x="351.5" y="312.8" transform="rotate(-90 351.5 312.8)">2</text>
<text x="353" y="317.3" transform="rotate(-90 353 317.3)">2</text>
<text x="355.1" y="312.8" transform="rotate(-90 355.1 312.8)">4</text>
<text x="356.5" y="317.3" transform="rotate(-90 356.5 317.3)">4</text>
<text x="358.6" y="312.8" transform="rotate(-90 358.6 312.8)">6</text>
<text x="360" y="317.3" transform="rotate(-90 360 317.3)">6</text>
<text x="362.1" y="312.8" transform="rotate(-90 362.1 312.8)">8</text>
<text x="363.5" y="317.3" transform="rotate(-90 363.5 317.3)">8</text>
<text x="365.7" y="312.8" transform="rotate(-90 365.7 312.8)">10</text>
<text x="369.2" y="312.8" transform="rotate(-90 369.2 312.8)">12</text>
<text x="372.7" y="312.8" transform="rotate(-90 372.7 312.8)">14</text>
<text x="376.2" y="312.8" transform="rotate(-90 376.2 312.8)">16</text>
<text x="379.8" y="312.8" transform="rotate(-90 379.8 312.8)">18</text>
<text x="383.3" y="312.8" transform="rotate(-90 383.3 312.8)">20</text>
<text x="386.8" y="312.8" transform="rotate(-90 386.8 312.8)">22</text>
<text x="390.3" y="312.8" transform="rotate(-90 390.3 312.8)">24</text>
<text x="393.9" y="312.8" transform="rotate(-90 393.9 312.8)">26</text>
<text x="397.4" y="312.8" transform="rotate(-90 397.4 312.8)">28</text>
<text x="367.1" y="319.3" transform="rotate(-90 367.1 319.3)">10</text>
<text x="370.6" y="319.3" transform="rotate(-90 370.6 319.3)">12</text>
<text x="374.1" y="319.3" transform="rotate(-90 374.1 319.3)">14</text>
<text x="377.6" y="319.3" transform="rotate(-90 377.6 319.3)">16</text>
<text x="381.2" y="319.3" transform="rotate(-90 381.2 319.3)">18</text>
<text x="384.7" y="319.3" transform="rotate(-90 384.7 319.3)">20</text>
<text x="388.2" y="319.3" transform="rotate(-90 388.2 319.3)">22</text>
<text x="391.8" y="319.3" transform="rotate(-90 391.8 319.3)">24</text>
<text x="395.3" y="319.3" transform="rotate(-90 395.3 319.3)">26</text>
<text x="398.8" y="319.3" transform="rotate(-90 398.8 319.3)">28</text>
<text x="218.9" y="333.3" transform="rotate(-90 218.9 333.3)">1</text>
<text x="222.4" y="333.3" transform="rotate(-90 222.4 333.3)">3</text>
<text x="226" y="333.3" transform="rotate(-90 226 333.3)">5</text>
<text x="229.5" y="333.3" transform="rotate(-90 229.5 333.3)">7</text>
<text x="233" y="333.3" transform="rotate(-90 233 333.3)">9</text>
<text x="236.5" y="333.3" transform="rotate(-90 236.5 333.3)">11</text>
<text x="240.1" y="333.3" transform="rotate(-90 240.1 333.3)">13</text>
<text x="243.6" y="333.3" transform="rotate(-90 243.6 333.3)">15</text>
<text x="247.1" y="333.3" transform="rotate(-90 247.1 333.3)">17</text>
<text x="250.6" y="333.3" transform="rotate(-90 250.6 333.3)">19</text>
<text x="254.2" y="333.3" transform="rotate(-90 254.2 333.3)">21</text>
<text x="257.7" y="333.3" transform="rotate(-90 257.7 333.3)">23</text>
<text x="261.2" y="333.3" transform="rotate(-90 261.2 333.3)">25</text>
<text x="264.8" y="333.3" transform="rotate(-90 264.8 333.3)">27</text>
<text x="353" y="335.1" transform="rotate(-90 353 335.1)">1</text>
<text x="356.5" y="335.1" transform="rotate(-90 356.5 335.1)">3</text>
<text x="360" y="335.1" transform="rotate(-90 360 335.1)">5</text>
<text x="363.5" y="335.1" transform="rotate(-90 363.5 335.1)">7</text>
<text x="367.1" y="335.1" transform="rotate(-90 367.1 335.1)">9</text>
<text x="370.6" y="335.1" transform="rotate(-90 370.6 335.1)">11</text>
<text x="374.1" y="335.1" transform="rotate(-90 374.1 335.1)">13</text>
<text x="377.6" y="335.1" transform="rotate(-90 377.6 335.1)">15</text>
<text x="381.2" y="335.1" transform="rotate(-90 381.2 335.1)">17</text>
<text x="384.7" y="335.1" transform="rotate(-90 384.7 335.1)">19</text>
<text x="388.2" y="335.1" transform="rotate(-90 388.2 335.1)">21</text>
<text x="391.8" y="335.1" transform="rotate(-90 391.8 335.1)">23</text>
<text x="395.3" y="335.1" transform="rotate(-90 395.3 335.1)">25</text>
<text x="398.8" y="335.1" transform="rotate(-90 398.8 335.1)">27</text>
<text x="217.5" y="337.8" transform="rotate(-90 217.5 337.8)">1</text>
<text x="221" y="337.8" transform="rotate(-90 221 337.8)">3</text>
<text x="224.5" y="337.8" transform="rotate(-90 224.5 337.8)">5</text>
<text x="228.1" y="337.8" transform="rotate(-90 228.1 337.8)">7</text>
<text x="231.6" y="337.8" transform="rotate(-90 231.6 337.8)">9</text>
<text x="235.1" y="339.8" transform="rotate(-90 235.1 339.8)">11</text>
<text x="238.7" y="339.8" transform="rotate(-90 238.7 339.8)">13</text>
<text x="242.2" y="339.8" transform="rotate(-90 242.2 339.8)">15</text>
<text x="245.7" y="339.8" transform="rotate(-90 245.7 339.8)">17</text>
<text x="249.2" y="339.8" transform="rotate(-90 249.2 339.8)">19</text>
<text x="252.8" y="339.8" transform="rotate(-90 252.8 339.8)">21</text>
<text x="256.3" y="339.8" transform="rotate(-90 256.3 339.8)">23</text>
<text x="259.8" y="339.8" transform="rotate(-90 259.8 339.8)">25</text>
<text x="263.3" y="339.8" transform="rotate(-90 263.3 339.8)">27</text>
<text x="351.5" y="339.6" transform="rotate(-90 351.5 339.6)">1</text>
<text x="355.1" y="339.6" transform="rotate(-90 355.1 339.6)">3</text>
<text x="358.6" y="339.6" transform="rotate(-90 358.6 339.6)">5</text>
<text x="362.1" y="339.6" transform="rotate(-90 362.1 339.6)">7</text>
<text x="365.7" y="339.6" transform="rotate(-90 365.7 339.6)">9</text>
<text x="369.2" y="341.6" transform="rotate(-90 369.2 341.6)">11</text>
<text x="372.7" y="341.6" transform="rotate(-90 372.7 341.6)">13</text>
<text x="376.2" y="341.6" transform="rotate(-90 376.2 341.6)">15</text>
<text x="379.8" y="341.6" transform="rotate(-90 379.8 341.6)">17</text>
<text x="383.3" y="341.6" transform="rotate(-90 383.3 341.6)">19</text>
<text x="386.8" y="341.6" transform="rotate(-90 386.8 341.6)">21</text>
<text x="390.3" y="341.6" transform="rotate(-90 390.3 341.6)">23</text>
<text x="393.9" y="341.6" transform="rotate(-90 393.9 341.6)">25</text>
<text x="397.4" y="341.6" transform="rotate(-90 397.4 341.6)">27</text>
</g>
<g font-size="2.5" fill="#a54b4b">
<text x="313.9" y="22">+5V</text>
<text x="363.7" y="20" transform="rotate(-90 363.7 20)">GND</text>
<text x="5.5" y="67.9">+3V3</text>
<text x="366.2" y="77.4" transform="rotate(-90 366.2 77.4)">GND</text>
<text x="320.1" y="83">GND</text>
<text x="348.4" y="83">GND</text>
<text x="370.4" y="92.6">+5V</text>
<text x="311.3" y="97.2">+5V</text>
<text x="321.9" y="104.2">+3V3</text>
<text x="368.9" y="103.2">+3V3</text>
<text x="338.6" y="117.7">GND</text>
<text x="432.5" y="118.8" transform="rotate(-90 432.5 118.8)">GND</text>
<text x="348.8" y="126.8">+5V</text>
<text x="108.7" y="133.8" transform="rotate(-90 108.7 133.8)">GND</text>
<text x="348" y="139.1">GND</text>
<text x="108.7" y="144.4" transform="rotate(-90 108.7 144.4)">GND</text>
<text x="108.7" y="155" transform="rotate(-90 108.7 155)">GND</text>
<text x="15" y="160.7">GND</text>
<text x="36.2" y="160.7">GND</text>
<text x="57.3" y="160.7">GND</text>
<text x="78.5" y="160.7">GND</text>
<text x="108.7" y="165.6" transform="rotate(-90 108.7 165.6)">GND</text>
<text x="108.7" y="176.2" transform="rotate(-90 108.7 176.2)">GND</text>
<text x="108.7" y="186.8" transform="rotate(-90 108.7 186.8)">GND</text>
<text x="108.7" y="197.3" transform="rotate(-90 108.7 197.3)">GND</text>
<text x="184.3" y="192.4">GND</text>
<text x="304.3" y="195.9">GND</text>
<text x="244.3" y="203">GND</text>
<text x="108.7" y="207.9" transform="rotate(-90 108.7 207.9)">GND</text>
<text x="356" y="285.7">+3V3</text>
<text x="349.1" y="296.3">GND</text>
<text x="239.6" y="357.6">+3V3</text>
<text x="373.1" y="354.7">GND</text>
<text x="377.1" y="362.8">+3V3</text>
</g>
<g font-size="2.5" fill="#00f">
<text x="258.6" y="118.5">2</text>
<text x="258.6" y="114.9">1</text>
<text x="262.6" y="119.9">GP1</text>
<text x="262.6" y="116.3">GP0</text>
<text x="286.1" y="116.3">VBUS</text>
<text x="286.4" y="119.9">VSYS</text>
<text x="295.5" y="114.9">40</text>
<text x="295.5" y="118.5">39</text>
<text x="258.6" y="125.5">4</text>
<text x="258.6" y="122">3</text>
<text x="262.6" y="123.4">GND</text>
<text x="287.3" y="123.4">GND</text>
<text x="295.5" y="122">38</text>
<text x="295.5" y="125.5">37</text>
<text x="258.6" y="129">5</text>
<text x="262.6" y="130.5">GP3</text>
<text x="262.6" y="126.9">GP2</text>
<text x="281.3" y="130.5">3V3_OUT</text>
<text x="283.5" y="126.9">3V3_En</text>
<text x="295.5" y="129">36</text>
<text x="258.6" y="136.1">7</text>
<text x="258.6" y="132.6">6</text>
<text x="262.6" y="137.5">GP5</text>
<text x="262.6" y="134">GP4</text>
<text x="286.4" y="137.5">GP28</text>
<text x="287.2" y="134">VRef</text>
<text x="295.5" y="132.6">35</text>
<text x="295.5" y="136.1">34</text>
<text x="258.6" y="143.2">9</text>
<text x="258.6" y="139.6">8</text>
<text x="262.6" y="141">GND</text>
<text x="287.3" y="141">GND</text>
<text x="295.5" y="139.6">33</text>
<text x="295.5" y="143.2">32</text>
<text x="257" y="146.7">10</text>
<text x="262.6" y="148.1">GP7</text>
<text x="262.6" y="144.6">GP6</text>
<text x="286.4" y="144.6">GP27</text>
<text x="286.4" y="148.1">GP26</text>
<text x="295.5" y="146.7">31</text>
<text x="257" y="153.7">12</text>
<text x="257" y="150.2">11</text>
<text x="262.6" y="155.2">GP9</text>
<text x="262.6" y="151.6">GP8</text>
<text x="286.4" y="155.2">GP22</text>
<text x="287.6" y="151.6">RUN</text>
<text x="295.5" y="150.2">30</text>
<text x="295.5" y="153.7">29</text>
<text x="257" y="160.8">14</text>
<text x="257" y="157.3">13</text>
<text x="262.6" y="158.7">GND</text>
<text x="287.3" y="158.7">GND</text>
<text x="295.5" y="157.3">28</text>
<text x="295.5" y="160.8">27</text>
<text x="257" y="167.9">16</text>
<text x="257" y="164.3">15</text>
<text x="262.6" y="165.7">GP11</text>
<text x="262.6" y="162.2">GP10</text>
<text x="286.4" y="162.2">GP21</text>
<text x="286.4" y="165.7">GP20</text>
<text x="295.5" y="164.3">26</text>
<text x="295.5" y="167.9">25</text>
<text x="257" y="171.4">17</text>
<text x="262.6" y="172.8">GP13</text>
<text x="262.6" y="169.3">GP12</text>
<text x="286.4" y="169.3">GP19</text>
<text x="286.4" y="172.8">GP18</text>
<text x="295.5" y="171.4">24</text>
<text x="257" y="178.4">19</text>
<text x="257" y="174.9">18</text>
<text x="262.6" y="179.8">GP14</text>
<text x="262.6" y="176.3">GND</text>
<text x="286.4" y="179.8">GP17</text>
<text x="287.3" y="176.3">GND</text>
<text x="295.5" y="174.9">23</text>
<text x="295.5" y="178.4">22</text>
<text x="257" y="182">20</text>
<text x="262.6" y="183.4">GP15</text>
<text x="275.3" y="185.1" transform="rotate(-90 275.3 185.1)">SWLCK</text>
<text x="278.9" y="185.1" transform="rotate(-90 278.9 185.1)">GND</text>
<text x="282.4" y="185.1" transform="rotate(-90 282.4 185.1)">SWDIO</text>
<text x="286.4" y="183.4">GP16</text>
<text x="295.5" y="182">21</text>
<text x="273.9" y="190.7" transform="rotate(-90 273.9 190.7)">41</text>
<text x="277.5" y="190.7" transform="rotate(-90 277.5 190.7)">42</text>
<text x="281" y="190.7" transform="rotate(-90 281 190.7)">43</text>
</g>
</svg>
